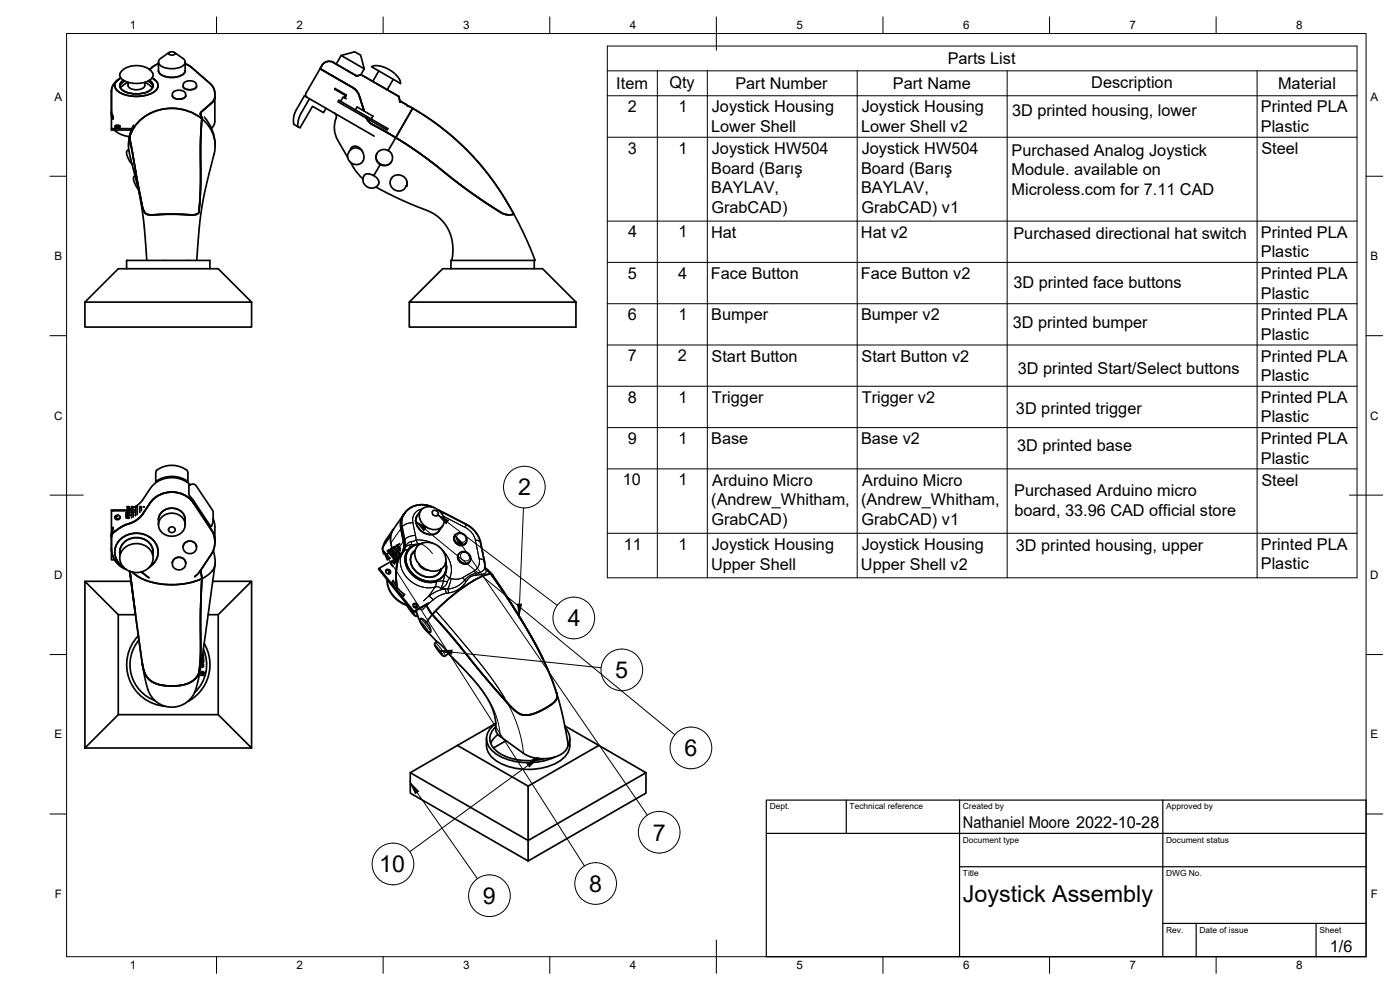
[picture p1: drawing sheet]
<svg xmlns="http://www.w3.org/2000/svg" width="420mm" height="297mm" viewBox="0 0 420 297" stroke-linecap="round" stroke-linejoin="round" font-family="sans-serif">
<!-- layer: Visible -->
<g fill="none" stroke="#000" stroke-width=".51">
<path d="M47.6 18.6v2.6a3 3 0 0 0 3.1 2h1.8a3 3 0 0 0 3.1-2v-2.6M47.6 19.1l-1.4 .7-1.3 1.1M50.6 15.8l.6-.2h.8l.6 .4a1.26 1.26 0 0 1-2 0zM50.7 15.8l-2.4 1.7a1.41 1.41 0 0 0-.7 1.5 1.41 1.41 0 0 0 1.3 1.1 6.5 6.5 0 0 0 6.3-.7 1.22 1.22 0 0 0-.4-1.9l-2.4-1.7M55.6 19.1l1.9 1.2 5.6 4.8 1 1.4 .4 1.3v8.7l-.3 1-.7 1M96.6 19.6l-.5 1 9.8 5.7 .9 .8 .9 1.3 1.6 4.9-1.6-4.9-.9-1.4-.9-.7-9.8-5.7M96.6 19.6l-.5 1M100 18.7l7.2 4.1M100 18.7a2.51 2.51 0 0 0-3.4 .9M100.9 19.2l1.5-2.6 4.1-1.1 1.7 1 1.1 4.1-1 1.9M102.4 16.6l6.9 4M33.4 33.5l.6 1.3v.9l-.6-1.4v4.3h6.2"/>
<path d="M33.4 38.6v.4h6M34.4 39l1.9 1.4 2.5 .8M34.5 37.8a.85 .85 0 0 1 1.5 .3 .85 .85 0 0 1-1.5-.3zM34.6 38.2l.7-.2 .6 .2M35.6 23.8l-1.4 1.3-.7 1.6-.1 7.6M35.7 38l.2 .1M36.3 23.4a2.23 2.23 0 0 0-1.2 3.6 10.2 10.2 0 0 0 11.7 0 1.97 1.97 0 0 0-.4-3.1l-.8-.5M37.1 24.1a1.78 1.78 0 0 0-1.1 1.9 1.78 1.78 0 0 0 1.5 1.5 8.2 8.2 0 0 0 8-.8 1.6 1.6 0 0 0-.7-2.6M37.4 24.3l-.8 .6-.6 1M38.4 24.7v1a3.1 3.1 0 0 0 4.3 .9l.7-.6 .1-1.3M38.4 24.7l-1.1 .6-1.2 1.1M39 39l.3 .3"/>
<path d="M40.1 37.6l-1.1 2.8M43.5 24.7l1.4 .8 .9 .9M44.4 24.3l.9 .6 .6 1M45.8 22l-.6-.9-1.1-.7-2.7-.7-1.7 .1-1.6 .4-1 .6-.8 .8a1.7 1.7 0 0 0 1.1 2.7 8.2 8.2 0 0 0 8-.7 1.43 1.43 0 0 0 .4-1.6M46.2 23.8l.3 .2M52 27.6l1-.5h1.1l1.1 .3 .5 .7a1.31 1.31 0 0 1-1.3 1.6h-.7a1.5 1.5 0 0 1-2-1.4zM55.2 24.8l.8-.4 1.4-.1 1.1 .4 .4 .6a1.31 1.31 0 0 1-1.3 1.6h-.6a1.5 1.5 0 0 1-2-1.5zM60.2 34.4h.1M60.2 34.4l.4 1.3-.4 6.6v14.3l-.5 7.2M60.2 34.4l.4 1.3-.4 6.5v14.4l-.5 7.2M61.3 35.1a13 13 0 0 1 3.3 8.6M64.5 29l-.2 .8-.5 .8-3.4 3-.2 .8"/>
<path d="M89.4 38v-1.2l.4-1.7 3.1-5.5 19.4 11.2M92.9 29.6l-1.5-.8-2.5 4.3a5.3 5.3 0 0 0-.6 4.3l1.1 .6M96.1 20.6l-4.3 7.3a1.01 1.01 0 0 0 .4 1.4M97.9 32.5l-.8 1.3-3.3-1.9-3.8 6.5-.6-.4M100.3 33.9l.5 .5a1.98 1.98 0 0 1-.2 1.9l-.3 1.6 .2 1.7 .8 2.4M101.7 30.1l14.7 8.5-.2 .4-14.8-8.5zM103.8 28.4l-3.3-1.8-.1 .2 3.3 1.8-.4 .7M103.8 28.6h-.1M103.8 28.4l.1 .4-.4 .6M103.9 29.6l-.9-.5-.8 1.3M106.7 33l.5-.9 .6 .3 4.1 2.4-.5 .9M106.9 22.8l1.5-.4 9.6 5.6a2.54 2.54 0 0 1 1.8 1.6l.2 1.1"/>
<path d="M110 35.5l.7 1 1.1 .9M111.5 20l1-.3 1.3 .1 3 1.1 1.4 1 1.3 1.3 .6 1 .1 .8zM111.8 37.4l7 3.9-2.3 3.9-.9-.3h-1l-.8 .4-.7 .8-.3 .9 .1 .9 .4 .8 .8 .7-1.9 3.3-1.6-.5-.9 .1-.3 .3-.5 .9v.9l.4 .8 .8 .8 .8 .4h1l1-.3 .6-.7 .2-.5-.1-.7-.5-.8-.9-.7M111.8 37.4l6.8 3.8 4.3 2.7 5.7 4 4.2 3.4M113.7 21.3l-1.8 3.1M118 23.8l-1.8 3.1M120 30.3l2.4 1.6M122.1 31.6l1.8 .9M123.8 32.5l-5 8.8 6.7 4.4 7.3 5.6M123.8 32.5l4.8 2.9 3.9 2.9 4.3 3.6 4.3 4.1 3.9 4.4 3.4 4.4 3.4 5.3 2.4 4.2M38.6 44.9l-.6 .5v.9l.7 1.7 .9 1.3M38.9 41.3l1.8 10"/>
<path d="M38.9 41.3a13.2 13.2 0 0 1 16.6-8.3 11.3 11.3 0 0 1 8.1 15.6l-2.1 8.7-1.1 5.9-.6 5.6-.7 9.3M38.9 41.3a6.9 6.9 0 0 0-.1 4.4l2.6 10.5 1.1 6 .8 6 .7 9.9M39 40.4l-.1 .9 1.8 10M39 40.4l-.1 .9M39 40.4l-.4 3.3M40.5 52.7l-.4 .5v.9l.6 1.5 .8 1.2M40.7 51.3l2.1 11 .5 1.2 .5 .7 1.1 .3 5-.2 8.2 .2 1-.2 .6-.5M40.7 51.3l2.1 11 1 1.8 1.2 .4 5-.2 8.2 .2 .9-.2 .6-.5M101.3 42l3.1 5.3M105.2 48.6a15.4 15.4 0 0 0 3.7 5.1M105.2 44.9l.4-.7 .7-.4 .9 .1 .9 .7 .9 1.3 .2 .9v.9l-.4 .9-.7 .5-.8 .3-1.2-.2-.8-.4-.6-.7-.3-.8v-1l.4-.9M105.5 44.4l-.2 .4"/>
<path d="M108.6 45.1a2.44 2.44 0 0 0-3.7 .3M112.8 56.1l7.8 4 8.3 3.3 3.1 2.1 2.2 2.6 1.2 2.9 .5 3.6-.3 3.5M116.5 45.2l1 1 .3 1.4-.6 1.3-1.1 .6h-1.4l-1.3-.9-.5-1.3 .2-1.3M117.3 48.8l-.6 .5-.9 .4-1.7-.3M117.7 53.2l.9-.6 1.1-.1 1 .3 .7 .4 .6 .9 .2 1-.8 1.6-1 .5-1 .1-1.5-.7-.6-.8-.2-.8 .1-.8zM122 55.7h.1M122.2 54.6l-.3 1.2M132.8 51.3l9.6 7.3 8.1 5.3 1.7 .5 2-.1M132.8 51.3l6.5 5 7.6 5.3 4.1 2.5 1.8 .4M154.2 64.3l3.7 7.2 2.7 6.6h-25.3v2.5M160.3 78.1v2.5M25.5 90.6l10-10h30l10 10h-50v7.5h50v-7.5"/>
<path d="M38 80.6v-2.5h25v2.5M122.8 90.6v7.5h50v-7.5h-50l10-10h30l10 10M34.5 155.1a.82 .82 0 0 0 .8 .6 .82 .82 0 0 0 .7-.6M35.5 154.6l-.8 .9M37.8 157.4l-1.7 .9-1.9 1.4-.8 1.2M37.9 157.4a8.5 8.5 0 0 0 5-3.2 14 14 0 0 1 3.9-5 8.2 8.2 0 0 1 11.3 1.7l5.7 8.6 .6 1.6 .1 1.2M38.2 153.3h-4.8v7.3l.6-2.4-.6 2.9M38.2 153.8l-.4 .1v1.6M38.2 154.6h-.4M38.2 152.1v3.3l.4 .1 .1-3.4M38.2 153h-4.8v.3M38.2 153h-.2"/>
<path d="M38.2 152.1h.1M38.2 152.1h.5M38.7 153.3h.8M38.7 153.8h.8M38.7 153h.8M38.7 154.6h.8M38.7 152.1h.1M39.5 152.6l-.8 .2M39.5 152.1v3.3M39.5 152.1h.1M39.5 152.1h.4M39.9 153.3h.8"/>
<path d="M39.9 153.8h.4M39.9 153h.8M39.9 154.6h.4M39.9 152.1v3.1M40.7 152.1h.5M40.7 152.1v2.7M41.2 152.1v2.3M42 152.1h.5M42 152.1v1.7M42.4 152.1v1.2M43.2 152.1v.1M43.2 152.1h.1"/>
<path d="M43.3 152l-.1 .1M46.7 144.5a8.4 8.4 0 0 1 9.7 0M47 144.7l-.3-.2v-2.6a2.49 2.49 0 0 1 1.8-1.7l2.8-.6 1.6 .1 1.4 .4a3.8 3.8 0 0 1 2.1 1.5v2.9l-.2 .2M47.6 157.4a4.1 4.1 0 0 1 4-4.9 4.1 4.1 0 0 1 4 4.9M48.7 155a4.1 4.1 0 0 1 6.9 2.4 4.1 4.1 0 0 1-4 3.5 4.1 4.1 0 0 1-4-3.5 3.2 3.2 0 0 1 1.1-2.4zM56.7 145.7l1.2-.5 1 .5 4.9 7.4 .2 .5v2.8l-.6 1.6M56.9 145.5l-.2 .2 .1 2.9 6.2 9M57.1 145.5l-2.1-1.5-2.3-.6-2-.1-2.3 .6-2.2 1.4-3.9 5.3-2.4 1.7M63 157.6l.5 .3M64 155.7l.5 2.1v5.3l-.3 1.6-.6 1.3-3.6 5.4-1.6 1.6M117.8 159.2l-2.2 3.2-.8 2.1M118 159l-1 2.1"/>
<path d="M121.1 154.5l-3.1 4.3-.5 1.2-.3 2.2 .4 2.4M121.1 154.5l-.6 1-.3 1.8 1 6.3-.2 1.6-.4 1M125.2 154.7a4.1 4.1 0 0 0 3.7 5.7 3.1 3.1 0 0 0 2.9-1.1M126.3 153.2l-1.1 1.5M126.6 152.8a4.3 4.3 0 0 1 4.7 0 4.3 4.3 0 0 1 1.9 4.3 3.6 3.6 0 0 1-5.9 .6 3.3 3.3 0 0 1-.7-4.9zM129.8 153.4a.98 .98 0 0 1 1.3 0 .98 .98 0 0 1 .1 1.3 1.08 1.08 0 0 1-1.1-.2 1.08 1.08 0 0 1-.3-1.1zM130 152.2l-2.8-.7-2.2 .1-2.4 1.1-1.5 1.8M131.5 153l8.8 4.5 2.4 2.2 1.4 2.6 1.4 6.6v1.5M132.8 157.8l-1 1.5M25.5 174.4l10 10v30l-10 10zM25.5 174.4h13.8M33.4 164.6l.4 2 1 1.9 1.5 1.5 1.5 .8"/>
<path d="M33.4 164.6v3.4h1M33.4 160.6v4M35.9 165.5l.2 .9M36.1 166.5a4.8 4.8 0 0 1 7-4.8 4.2 4.2 0 0 1 2.7 4.8M37 170.1a5.4 5.4 0 0 1-2.4-5.7 5.4 5.4 0 0 1 4.5-4.2 6.3 6.3 0 0 1 8.3 5.9 5.5 5.5 0 0 1-2.5 4M37.3 170.4a4.1 4.1 0 0 1-1.1-4.3 4.1 4.1 0 0 1 3.5-2.9 4.7 4.7 0 0 1 6.1 5.3l-1.2 1.9M37.3 170.4l1.4 .9 2.1 .5 2-.3 1.8-1.1M38.9 171.4l1.7 12.7M39 171.4l1.6 12.7M42.3 171.6l2.4 1.7M46 165.5l-.2 .9M52.3 167.7a1.97 1.97 0 0 1 2.9 0 1.97 1.97 0 0 1-.2 2.8l-1.4 .5-.6-.1-.9-.6-.3-.7-.1-.7z"/>
<path d="M55.6 162.8a1.97 1.97 0 0 1 2.7-.1 1.97 1.97 0 0 1 .2 2.8l-.9 .5-1.1 .1-.9-.4-.6-1a2.03 2.03 0 0 1 .6-1.9zM60.2 171.2v.3M60.2 171.5v.1M60.2 171.6l.4 1.9-.4 9.5v12.4l-.5 6.5M60.2 171.6l.4 1.9-.4 9.3v12.6l-.5 6.5M63.8 174.4h11.7l-10 10h-3M64 165.2a7 7 0 0 1-.3 6.1 16 16 0 0 1-12.1 4.1 17.3 17.3 0 0 1-11.8-3.7M64.5 169.4l-3.7 26.9M75.5 174.4v50l-10-10v-30M113.8 170.5l-.2 .3 10.4 12.9 4.3-2.5M115.8 171.2a.86 .86 0 0 1 1.2 .9M115.8 171.1a.73 .73 0 0 1 1.2 0 .73 .73 0 0 1-.3 1.1l-.8-.4z"/>
<path d="M116.2 173.9l.4 2.7 1.2 2 1.9 1.8 2.8 1.3M116.3 165.3l2.3 2.9M116.3 165.3h.1M116.6 165.7l-.5 .8-.9-.3M116.6 165l-.3 .3M116.7 165l2.3 2.9-.2 .7M116.7 165h-.1M116.9 171.5l-.4 .7M117.2 164.8l2.3 2.9M117.2 161.2l-.2-.1-2 2.9-.1 1.3 .3 .8M117.2 164.7v.1M117.2 164.8h.1"/>
<path d="M117.2 164.9l-.3 .4M117.3 164.7h-.1M117.5 164.5l-.2 .2M117.6 164.5l2.2 2.7M117.6 164.4l-.2 .2M117.6 164.5h-.1M117.8 165.6l.3 1.2M117.9 168.4l.5 .9M118.1 164.3l1.9 2.3M118.1 164.2v.1M118.1 164.3h.1M118.2 167.7v.3"/>
<path d="M118.2 164.2l.3-.2 1.6 2.1M118.2 164.2h-.1M118.4 167.9l-4.6 2.6 5.2 6.5-1.3-2.2 .3-.6 1.3 2.1 2.1 2.1-.3 .5-2.1-1.9 5.2 6.4 4.4-2.5M118.4 168.6v.1M118.5 168l-.6 .4-.6 .8 .6 .8M118.6 168.2l-.2 .4M118.6 168.2h.1M118.7 168.6l-.3 .1M118.8 168.6h.1M118.9 171.5v2.7l.3 2M119 163.8l.3-.3 .9 1.1M119 163.8l1.1 1.5"/>
<path d="M119 163.8h.1M119.2 167.4l-.4 .2M119.2 168v.1M119.4 167.5l-.5 .3M119.5 167.7l-.3 .3M119.5 167.7h.1M119.8 163.3l.1 .1M119.8 163.2v.1M119.9 163.1l-.1 .2M120.1 166.9l-.8 1.7-.4 2.9M121.3 165.2l-2.6 3.7M124.5 165.5h-.1"/>
<path d="M124.5 165.4l-.8 .7M124.6 165.2a4 4 0 0 0 .4 6.4 4.6 4.6 0 0 0 7.2-.3l.2-.6M125.7 169.1l1 1.4 1.6 .5M126 163.3a4.5 4.5 0 0 0-3.6 6.8 7.3 7.3 0 0 0 9.6 3.6 4.3 4.3 0 0 0 1.7-5M126.8 162.9a3.7 3.7 0 0 0-1.3 6.1 5.3 5.3 0 0 0 7.3 1.4 3.8 3.8 0 0 0 .7-4l-1.2-1.9-1.6-1.1-2-.7-1.9 .2M132.2 170.8v.2M132.3 170.8l-.4 1.1M137.6 166.4a2 2 0 0 0 .9 2.7 2 2 0 0 0 2.7-1.1l-.1-1.4-1.1-.9-1.4-.2-1 .9M139.7 163.1a2 2 0 0 1-2.9 0 2 2 0 0 1 .1-2.9l1.4-.3 1.3 .8 .5 1v.8l-.4 .6M145.5 170.4l.2 .2M145.5 170.4v.1M145.5 170.3l2.3 2.2"/>
<path d="M145.7 170.6l1.7 1.7 6.5 9.5 6 10 2.9 5.7M145.7 170.6l1.7 1.7 6.7 9.8 5.7 9.6 3 5.8M35.5 184.4h5.2M40.6 184.1l2.1 15M41.5 190.7a12.5 12.5 0 0 0-2.7 13.1 12.5 12.5 0 0 0 10.7 8.1M41.7 192a11.5 11.5 0 0 0 4.8 18.2M42.7 199.1l.7 2.8 1 1.6 1.8 1.4 2.6 .7 4.1 .2 3-.6 2.3-1.2 .9-.9 .6-1.2M42.7 199.1l.7 2.8 1 1.6 2 1.4 2.3 .7 3.7 .2 3.3-.5 2.4-1.2 .9-1 .7-1.2M60.5 198.5l.5-.1zM60.6 199.4h.3v.2M60.6 199.4l.1 .1M60.6 199.4h.1"/>
<path d="M60.6 199.8h.1M60.6 197.8h.4zM60.6 199.5h.1M60.6 199.9h.1M60.6 199.5l.3 .1M60.6 199.9h.2M60.6 199.5h.3M60.6 199.9v.1M60.6 199.8v.2h.3v-.2M60.6 199.5v.4M60.7 197.3h.3v.3M60.7 196.9h.2"/>
<path d="M60.8 196.7h.1M60.8 196.3l-1.4 8.2a12.6 12.6 0 0 1-2.7 5.6 7.8 7.8 0 0 1-8.1 1.4 7.8 7.8 0 0 1-4.8-6.7l-1.1-5.7M60.8 196.7l-.1 .1M60.8 196.3l.1 .1M60.8 196.3v.1M60.8 199.9h-.2M60.8 199.9h.1M60.8 196.4h.1M60.8 199.5l.1 .1M60.8 196.3h.1M60.9 196.4h-.1M60.9 196.7v.1"/>
<path d="M60.9 199.5h-.2M60.9 196.4h.1M60.9 196.3v.1M60.9 199.8h.1M60.9 200h-.3M60.9 199.9v.1M60.9 200h.1M60.9 196.3v.5M60.9 199.5v.4M60.9 196.7h.1M60.9 199.5h.1M60.9 199.9h.1"/>
<path d="M60.9 199.5v.1M60.9 199.4h.1M61 198.6v.3h-.6M61 197.6h-.4M61 197.6v1h-.5M61 197.8v.6M61 194.8a11.5 11.5 0 0 1-2.6 13M61.3 193.1a12.5 12.5 0 0 1-5 17.4M122.1 181.6l2.3 3.1 .4 .2 .5-.2M124 181.4a.86 .86 0 0 1 1.3 .9M124 181.3a.73 .73 0 0 1 1.2 0 .73 .73 0 0 1-.3 1.1l-.8-.4zM124.2 183.4l-.2 .3"/>
<path d="M124.7 182h.1M124.8 182v.4M124.9 183.2a13 13 0 0 0 2.7 5.6M125.2 182h-1.1M126.7 187.6l1.1 1.3M127.6 188.9l3.5 3.6M128 186.8l-1.2-1.1-.4-.1-.4 .2 .2 .9 1.4 1.9 .9 1 .7 .1M128 186.8l1.1 1.7 .2 .9-.2 .3M129.7 184.4l-1.8-2.9 1.8 2.9 5.4 6 5.8 7.2M129.7 184.4l5.4 6 5.8 7.2M129.7 184.4a49.9 49.9 0 0 1 15.7-11.8l.6-.2a1.52 1.52 0 0 1 2.3 .9l7.9 12.1 4.1 7.2 2.5 4.9M129.7 184.4l-1.7 2.4"/>
<path d="M131.1 192.5l-.6 .4-.1 .6 2.2 3 .5 .4h.5l.9-.7-.3-.7M131.1 192.5l1.9 1.6 1.6 2 5.9 6.1 4.7 5.7 1.5 2.4 1.3 2.8 .7 2.6 .1 2.8M140.9 197.6l11.4 13.3 2.3 2.4 1.7 1 1.3 .3 2-.3 2.2-.8 2.3-1.2 2-1.4 .7-.8 .4-1-.2-1.3M140.9 197.6l6.4 7.6 5.7 6.5 2.3 2.1 1.1 .6 1.7 .2 1.6-.3 2.4-.9 2.1-1.2 1.9-1.3 .7-.8 .4-.9-.2-1.4M162.8 197.5l2.3 5.1 1.9 5.2M35.5 214.4h30M59.8 202.6h1.8M59.9 202v.1M60.6 202l.1 .1M60.6 201.7l.1 .2M60.7 201.9l.1 .1zM60.7 201.7l-.1 .2"/>
<path d="M60.7 202l-.1 .1M60.8 202l.1 .1M60.8 201.7v.2M60.9 202l-.1 .1M60.9 201.7v.2M61.8 201.5l-.2 .3 .1 .4M148.8 218a4.4 4.4 0 0 0 .1 7.3 16.9 16.9 0 0 0 14.4 2.3M167 207.8l1.6 5.7 1.7 8.5a3.8 3.8 0 0 1-2.6 4.7 11.6 11.6 0 0 1-10.6-.7l-7.4-5.4-.8-1.2-.1-.9M169.5 217.8l24.4 14-35.4 20.4M169.6 218.3a4.6 4.6 0 0 1 .8 5.5M25.5 224.4h50M123.1 231.8l14.2-8.1 21.2 12.2v16.3z"/>
<path d="M123.1 231.8v6.2l35.4 20.3M137.3 223.7l11.5-6.6a5.1 5.1 0 0 0-.1 9 19.3 19.3 0 0 0 17.9 1M146 221.6a6.7 6.7 0 0 0 4.2 7.4 19 19 0 0 0 18.6-1.2 6.1 6.1 0 0 0 2.2-6.2M149.5 220.4l-1.4 1.2-.8 1.4M151.9 222.2l-3.8 2.2M160.1 228.1l-.1 .1M160.1 228.1l-.2 .1M160.1 228v.1M160.1 227.9v.1M160.2 227.8h.2zM160.3 227.9l-.1 .2M160.4 228.1l-.1 .1"/>
<path d="M160.5 228l.1 .1M160.5 227.9l-.1-.1 .2 .2M160.9 227.7l-.1 .4M160.9 227.7l-.4 .2M161 227.5v.1M161.1 227.5l.1 .1M161.2 227.5v.1M161.3 227.5l-.1 .3M161.5 227.6l.2 .4M161.7 227.6h.8M179.7 223.7l-21.2 12.2M193.9 231.8v6.2l-35.4 20.3v-6.1"/>
<circle cx="35.3" cy="155.3" r=".75"/>
<circle cx="51.5" cy="158.9" r=".95"/>
<circle cx="60.7" cy="201.9" r=".46"/>
</g>
<g fill="#000">
<circle cx="121.9" cy="55.8" r=".25"/>
<circle cx="60.6" cy="199.4" r=".25"/>
<circle cx="60.9" cy="199.4" r=".25"/>
<circle cx="60.9" cy="200" r=".25"/>
<circle cx="60.9" cy="196.8" r=".25"/>
</g>
<!-- layer: Visible Narrow -->
<g fill="none" stroke="#000" stroke-width=".3">
<path d="M118.1 158.7l-.8 2.2 .1 1.9M120.7 158l.8 3.8-1.6 2.4M120.7 158l-3.3 4.8M121.5 153.9l-.9 2.2 .1 1.9M123.9 156.9l.8 3.8M126.7 152.7a3.3 3.3 0 0 0-2.8 4.1l-1.9 .4-1.3 .8M133 154.9l6.6 3.3M139.6 158.2l1.8 1.4 .8 1.2 .5 1.3 1.2 .3 .3 .4M139.9 157.3l-.3 .9M116 161.8l-.8 1.9M116.2 174a8.5 8.5 0 0 0 6.1 7.5M116.3 165.3l2.4 2.9-.3 .4 .3-.3"/>
<path d="M116.3 165.3l2.4 3M116.4 165.2l2.3 2.8 .2-.1M116.6 165l2.3 2.9M116.9 171.5l-.3 .7M117.2 164.7l2.3 3M117.3 164.7l2.3 2.8M117.4 162.8l-.1 .3M117.4 162.8l.4 2M117.5 164.5l2.2 2.8M117.9 168.5l-.6 .8M118 165.8l.2 .9M118.1 164.3l1.9 2.3"/>
<path d="M118.1 164.2l1.9 2.4M118.1 166.6v.2M118.2 166.6v.3M118.2 164.2l1.8 2.2M118.3 167.8v.1M118.4 166.3l-.2 .4M118.4 164l1.7 2.1M118.6 168.1l.2 .2M118.7 168.3h.1M118.7 168.6l.3-.4-.5 .5M118.9 167.9l.1 .3M119 163.8l1.2 1.5"/>
<path d="M119 163.7l1.2 1.5M119 165.4l-.3 .5M119 167.9h.1M119 168.2h.1M119.1 163.6l1.1 1.5M119.3 163.5l.9 1.2M119.5 167.6h.1M119.6 164.6l-.3 .4M119.6 167.5l-.1 .1M119.6 167.5h.1M119.9 163.2l-.1 .1M121 165.6a6.8 6.8 0 0 0 2.7 9.1 8.1 8.1 0 0 0 6.9 1.4"/>
<path d="M121.5 164.4l-.2 .8M122.3 164.9l-.7 .1-.4 .4M123.4 163.4l-.6 1a5.8 5.8 0 0 0 1.1 8.4 7.5 7.5 0 0 0 7 1.8M123.5 162.5l-.1 .9M123.9 165.9l.6 .1M124.7 160.7l-1.9 .3a1.37 1.37 0 0 0-1.2 1.9l-.1 1.4M124.7 160.7l.2 1.4M124.9 162.1h2.1l2.8 .9M124.9 162.1l.8 1.1M124.9 162.1l-2.3 .7-1.1 1.6 .9-.7 1-.3M125.7 163.2l-2.3 .2M126.1 163.2l.7 .2 .9 .5 2.1 2.2"/>
<path d="M126.2 163.2h-.5M130.6 176.1l-2 2.8 1.4-.9 1.8-.9 2.6-.4M130.6 176.1h.9l.8 .5M130.9 174.6l-.3 1.5M132.3 176.5l.6 .1a1.09 1.09 0 0 1 1 1.4M132.7 165a7.7 7.7 0 0 1 2.3 8.5M133.1 174.3l1.1 .3M133.1 174.3l-.8 2.3M133.1 174.3l-2.2 .3M133.7 172.3l-.6 2M133.7 172.3l1.3 1.2M133.8 168.5l.3 1.9-.4 1.9"/>
<path d="M134.4 176.7l1.5-.2 1.5-.7 3.4-2.9 3.8-1.4 .7-.6 .2-.5 .3 .5 .1 .7-.6 .5-3.1 .6-1 .4-2.4 2.7-1.4 1.2-1.7 .7-3.2 .7-2.6 1.6M134.4 176.7l.2 1.2M135 173.5l-1.3 2.2-1.4 .9M135 173.4l.4 .2-.1 .5-.9 2.6M136.6 160.5a2.06 2.06 0 0 0 .7 2.5 2.06 2.06 0 0 0 2.6-.2M137.2 160.5a1.47 1.47 0 0 1 2 .1 1.47 1.47 0 0 1 .2 1.9 1.58 1.58 0 0 1-1.8-.2 1.58 1.58 0 0 1-.4-1.8zM137.8 166.1a2.06 2.06 0 0 0 .7 2.4 2.06 2.06 0 0 0 2.6-.1M138.4 166.1a1.47 1.47 0 0 1 2 .1 1.47 1.47 0 0 1 .1 2 1.58 1.58 0 0 1-1.7-.3 1.58 1.58 0 0 1-.4-1.8zM138.9 173.3l1 1.2M142.3 171.3l-3.9 2.2-1.8 .3-1.2-.2M142.7 162.1l1.1 5.6 .9 .1 .7 .6M143.8 167.6v1.9l-.6 1-.9 .8 .6 1.3"/>
<path d="M145.5 170.5l.2 .2M122.1 181.6l1.5 2.1 1 .9-.6-.9M122.5 181.7v.1M124 181.9h1.2M124.5 183.4l.8 1.4M124.9 182l-.1 .4M126.1 186.4l1.4 1.4 1 1.7-1.3-1.4zM126.2 185.6l1.6 1.8 1.4 2.2M126.6 182.2l.5 .5M129.9 180l-3.1 3h-.4l-.5-.4M130 180a1.54 1.54 0 0 0-1.5-1l-1.4 1.3M130.5 193.5l1.4 1.5 1.1 1.7-1.4-1.4z"/>
<path d="M130.6 192.8l1.8 1.9 1.3 2.1M130.7 183.3l13.1 15.4 4.2 5.5 3.2 4.8 2.4 4.5 1.8 4.6 1.2 4.3 .5 3.6M134.6 196.1l7.7 8 4.1 5.5 1.5 2.8 1.1 2.6 .8 3.4 .3 2.6M160 228.2h.1M160.1 228l.2 .1M160.5 228l-.1 .1M160.9 227.7l.3 .2 .3-.2M161 227.5l.2 .1M161.4 227.5l-.1 .1"/>
</g>
<!-- layer: BORDER -->
<g fill="none" stroke="#000" stroke-width=".3">
<path d="M20 10.1h390v276.9h-390zM65 5.1v5M115 5.1v5M165 5.1v5M215 5.1v10M265 5.1v5M315 5.1v5M365 5.1v5M15 52.9h5M410 52.9h5M15 100.7h5M410 100.7h5"/>
<path d="M15 148.6h10M405 148.6h10M15 196.4h5M410 196.4h5M15 244.2h5M410 244.2h5M65 287v5M115 287v5M165 287v5M215 282.1v9.9M265 287v5M315 287v5"/>
<path d="M365 287v5"/>
</g>
<!-- layer: TITLEBLOCK -->
<path d="M230 240.1h180v46.9h-180zM230 250h180M254 240.1v9.9M288 240.1v46.9M349 240.1v46.9M288 260.1h122M349 277.1h61M359 277.1v9.9M395 277.1v9.9" fill="none" stroke="#000" stroke-width=".36"/>
<!-- layer: Parts Lists -->
<g fill="none" stroke="#000" stroke-width=".3">
<path d="M182.3 13.8h225v159.6h-225zM182.3 21.3h225M182.3 28.7h225M197.3 21.3v152.1M212.3 21.3v152.1M257.3 21.3v152.1M302.3 21.3v152.1M377.3 21.3v152.1M182.3 41.2h225M182.3 66.3h225M182.3 78.7h225M182.3 91.1h225"/>
<path d="M182.3 103.5h225M182.3 115.9h225M182.3 128.3h225M182.3 140.7h225M182.3 160h225"/>
</g>
<!-- layer: Balloons -->
<g fill="none" stroke="#000" stroke-width=".3">
<path d="M127.6 158.8l74.9 61.6M134.2 156.6l33 25M157.1 152.4l-1.2 28.9M116.7 167.8l58.7 92M138.5 163.5l55.8 81.1M135.6 195.7l44.8 4.6M125.1 237.8l18.2 25.8M158.5 229.6l-35.5 26"/>
<circle cx="157.4" cy="146.2" r="6.3"/>
<circle cx="172.2" cy="185.4" r="6.3"/>
<circle cx="186.6" cy="201" r="6.3"/>
<circle cx="207.4" cy="224.4" r="6.3"/>
<circle cx="117.9" cy="259.2" r="6.3"/>
<circle cx="197.8" cy="249.7" r="6.3"/>
<circle cx="146.9" cy="268.8" r="6.3"/>
<circle cx="178.8" cy="265.1" r="6.3"/>
</g>
<path d="M124.9 156.5l3 1.8-.7 .9zM131.4 154.5l3.2 1.7-.7 .9zM114.8 164.9l2.4 2.6-1 .6zM136.5 160.6l2.5 2.6-1 .7zM132.1 195.3l3.6-.2-.1 1.1zM155.3 181.2l1.2 .1-.7 3.4zM123.1 234.9l2.5 2.5-.9 .7zM158.2 229.1l3.1-1.6-2.4 2.6z" fill="#000" stroke="#000" stroke-width=".3"/>
<g font-size="7">
<text x="155.5" y="148.7">2</text>
<text x="170.4" y="187.9">4</text>
<text x="184.7" y="203.5">5</text>
<text x="205.4" y="226.9">6</text>
<text x="195.9" y="252.2">7</text>
<text x="113.8" y="261.7">10</text>
<text x="176.8" y="267.6">8</text>
<text x="144.9" y="271.2">9</text>
<text x="289" y="270.6">Joystick Assembly</text>
</g>
<g font-size="4.9">
<text x="284.4" y="19.2">Parts List</text>
<text x="185" y="26.7">Item</text>
<text x="200.9" y="26.3">Qty</text>
<text x="220.7" y="26.7">Part Number</text>
<text x="268" y="26.7">Part Name</text>
<text x="327.5" y="26.3">Description</text>
<text x="383.6" y="26.7">Material</text>
<text x="188.5" y="33.6">2</text>
<text x="203.6" y="33.6">1</text>
<text x="213.6" y="33.7">Joystick Housing</text>
<text x="258.6" y="33.7">Joystick Housing</text>
<text x="303.7" y="34.8">3D printed housing, lower</text>
<text x="378.4" y="33.7">Printed PLA</text>
<text x="213.4" y="39.6">Lower Shell</text>
<text x="258.4" y="39.6">Lower Shell v2</text>
<text x="378.4" y="39.6">Plastic</text>
<text x="188.4" y="46.1">3</text>
<text x="203.6" y="46.1">1</text>
<text x="213.6" y="46.2">Joystick HW504</text>
<text x="258.6" y="46.2">Joystick HW504</text>
<text x="303.6" y="46.8">Purchased Analog Joystick</text>
<text x="378.5" y="46.2">Steel</text>
<text x="213.4" y="52.1">Board (Barış</text>
<text x="258.4" y="52.1">Board (Barış</text>
<text x="303.6" y="52.6">Module. available on</text>
<text x="213.4" y="57.9">BAYLAV,</text>
<text x="258.4" y="57.9">BAYLAV,</text>
<text x="303.6" y="58.5">Microless.com for 7.11 CAD</text>
<text x="213.5" y="63.8">GrabCAD)</text>
<text x="258.5" y="63.8">GrabCAD) v1</text>
<text x="188.5" y="71.3">4</text>
<text x="203.6" y="71.3">1</text>
<text x="213.4" y="71.3">Hat</text>
<text x="258.4" y="71.4">Hat v2</text>
<text x="304.1" y="71.7">Purchased directional hat switch</text>
<text x="378.4" y="71.3">Printed PLA</text>
<text x="378.4" y="77.2">Plastic</text>
<text x="188.4" y="83.6">5</text>
<text x="203.5" y="83.6">4</text>
<text x="213.4" y="83.7">Face Button</text>
<text x="258.4" y="83.7">Face Button v2</text>
<text x="378.4" y="83.7">Printed PLA</text>
<text x="304.1" y="86.5">3D printed face buttons</text>
<text x="378.4" y="89.6">Plastic</text>
<text x="188.4" y="96">6</text>
<text x="203.6" y="96">1</text>
<text x="213.4" y="96.1">Bumper</text>
<text x="258.4" y="96.1">Bumper v2</text>
<text x="303.9" y="98.4">3D printed bumper</text>
<text x="378.4" y="96.1">Printed PLA</text>
<text x="378.4" y="102">Plastic</text>
<text x="188.4" y="108.4">7</text>
<text x="203.5" y="108.4">2</text>
<text x="213.6" y="108.6">Start Button</text>
<text x="258.6" y="108.6">Start Button v2</text>
<text x="305.5" y="112.2">3D printed Start/Select buttons</text>
<text x="378.4" y="108.5">Printed PLA</text>
<text x="378.4" y="114.3">Plastic</text>
<text x="188.4" y="120.8">8</text>
<text x="203.6" y="120.8">1</text>
<text x="213.7" y="120.9">Trigger</text>
<text x="258.7" y="120.9">Trigger v2</text>
<text x="304.9" y="124.1">3D printed trigger</text>
<text x="378.4" y="120.9">Printed PLA</text>
<text x="378.4" y="126.7">Plastic</text>
<text x="188.4" y="133.2">9</text>
<text x="203.6" y="133.2">1</text>
<text x="213.4" y="133.3">Base</text>
<text x="258.4" y="133.3">Base v2</text>
<text x="305.2" y="135.4">3D printed base</text>
<text x="378.4" y="133.3">Printed PLA</text>
<text x="378.4" y="139.1">Plastic</text>
<text x="186.9" y="145.6">10</text>
<text x="203.6" y="145.6">1</text>
<text x="213.8" y="145.7">Arduino Micro</text>
<text x="258.8" y="145.7">Arduino Micro</text>
<text x="304.4" y="148.8">Purchased Arduino micro</text>
<text x="378.5" y="145.7">Steel</text>
<text x="213.5" y="151.6">(Andrew_Whitham,</text>
<text x="258.5" y="151.6">(Andrew_Whitham,</text>
<text x="304.4" y="154.7">board, 33.96 CAD official store</text>
<text x="213.5" y="157.5">GrabCAD)</text>
<text x="258.5" y="157.5">GrabCAD) v1</text>
<text x="187.2" y="164.9">11</text>
<text x="203.6" y="164.9">1</text>
<text x="213.6" y="165">Joystick Housing</text>
<text x="258.6" y="165">Joystick Housing</text>
<text x="304.9" y="165.2">3D printed housing, upper</text>
<text x="378.4" y="165">Printed PLA</text>
<text x="213.4" y="170.9">Upper Shell</text>
<text x="258.4" y="170.9">Upper Shell v2</text>
<text x="378.4" y="170.8">Plastic</text>
<text x="289" y="248.5">Nathaniel Moore 2022-10-28</text>
<text x="399.1" y="285.7">1/6</text>
</g>
<g font-size="3.5">
<text x="39" y="8.8">1</text>
<text x="89" y="8.8">2</text>
<text x="139" y="8.8">3</text>
<text x="189" y="8.8">4</text>
<text x="239" y="8.8">5</text>
<text x="289" y="8.8">6</text>
<text x="339" y="8.8">7</text>
<text x="389" y="8.8">8</text>
<text x="16.3" y="30.2">A</text>
<text x="411.3" y="30.2">A</text>
<text x="16.3" y="78">B</text>
<text x="411.3" y="78">B</text>
<text x="16.2" y="125.9">C</text>
<text x="411.2" y="125.9">C</text>
<text x="16.2" y="173.7">D</text>
<text x="411.2" y="173.7">D</text>
<text x="16.3" y="221.6">E</text>
<text x="411.3" y="221.6">E</text>
<text x="16.4" y="269.4">F</text>
<text x="411.4" y="269.4">F</text>
<text x="39" y="290.8">1</text>
<text x="89" y="290.8">2</text>
<text x="139" y="290.8">3</text>
<text x="189" y="290.8">4</text>
<text x="239" y="290.8">5</text>
<text x="289" y="290.8">6</text>
<text x="339" y="290.8">7</text>
<text x="389" y="290.8">8</text>
</g>
<g font-size="2.5">
<text x="231" y="242.9">Dept.</text>
<text x="255" y="242.9">Technical reference</text>
<text x="289" y="242.9">Created by</text>
<text x="350" y="242.9">Approved by</text>
<text x="289" y="252.8">Document type</text>
<text x="350" y="252.8">Document status</text>
<text x="289" y="262.9">Title</text>
<text x="350" y="262.9">DWG No.</text>
<text x="350" y="279.9">Rev.</text>
<text x="360" y="279.9">Date of issue</text>
<text x="396" y="279.9">Sheet</text>
</g>
</svg>
